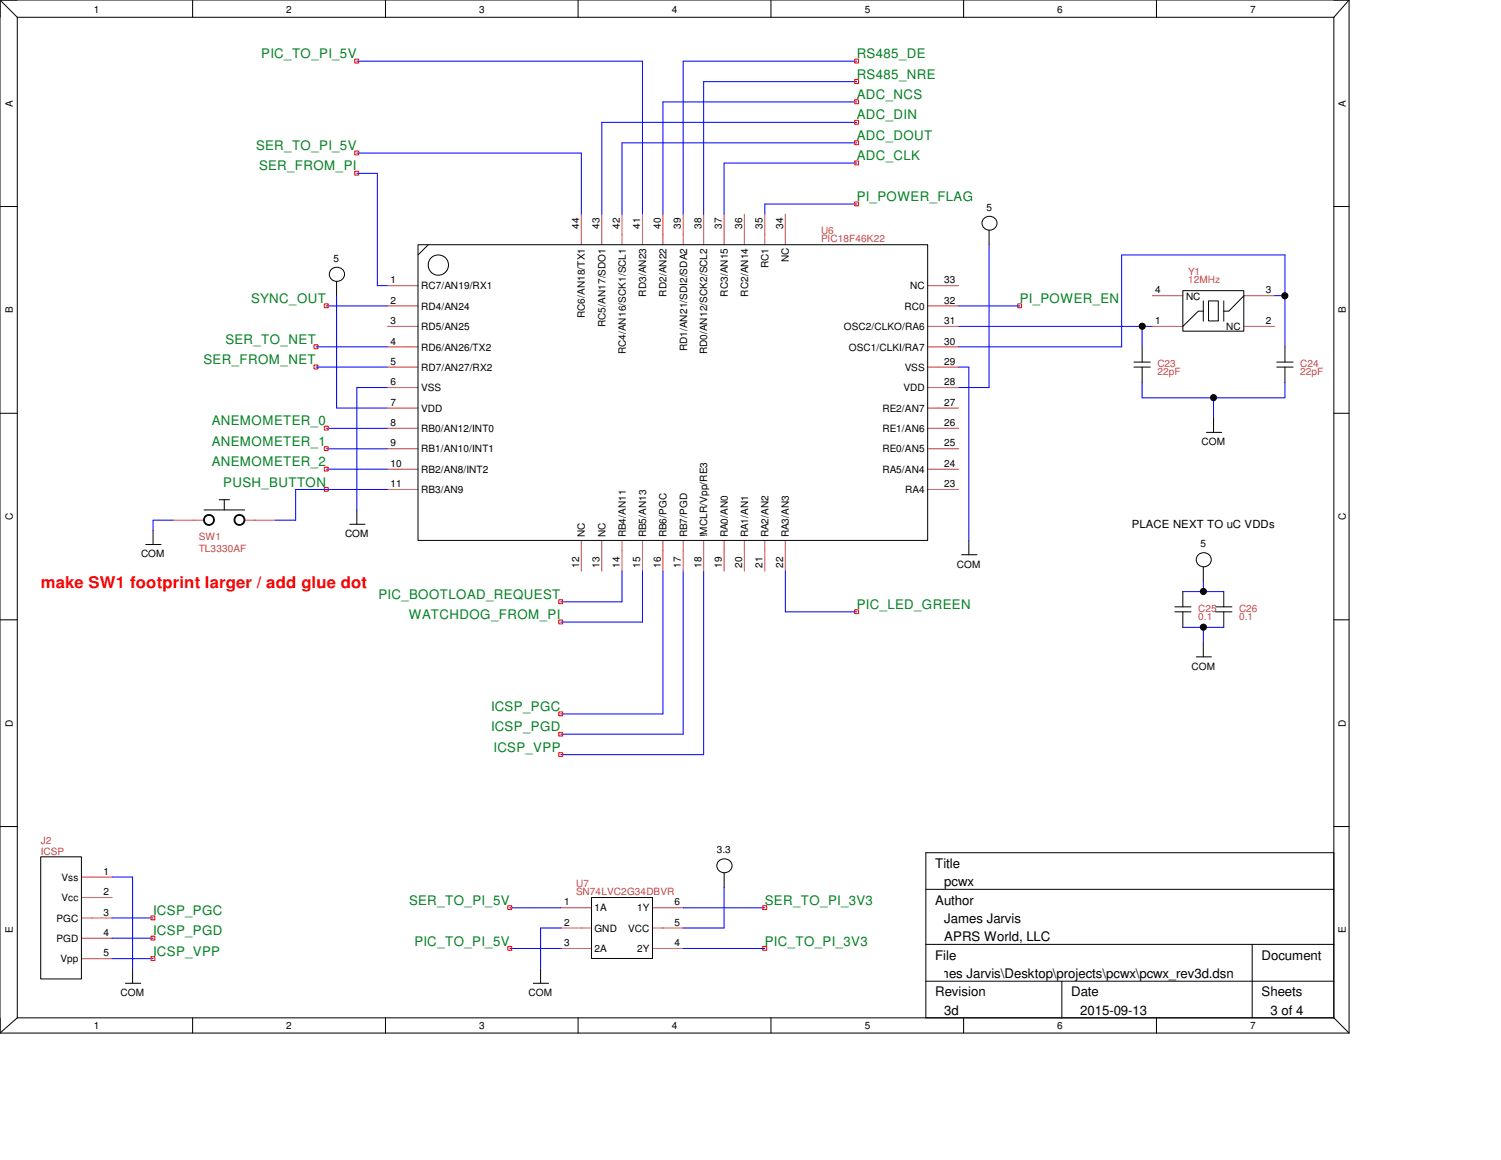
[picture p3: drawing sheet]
<svg xmlns="http://www.w3.org/2000/svg" width="279mm" height="216mm" viewBox="0 0 279 216" stroke-linecap="round" stroke-linejoin="round" font-family="sans-serif">
<g fill="none" stroke="#00f" stroke-width=".19">
<path d="M66.4 11.4h53.2v28.5M159.5 19h-36.1v20.9M159.5 11.4h-32.3v28.5M159.5 15.2h-28.5v24.7M66.4 28.5h41.8v11.4M66.4 32.3h3.8v20.9h1.9M159.5 38h-17.1v1.9M159.5 30.4h-24.7v9.5M159.5 26.6h-43.7v13.3M159.5 22.8h-47.5v17.1M60.7 56.9h11.4M62.7 55v20.9h9.4"/>
<path d="M178.4 56.9h11.4M184.1 45.6v26.5h-5.7M237.3 55h1.9M58.8 68.3h13.3M58.8 64.6h13.3M60.7 79.7h11.4M72.1 72.1h-5.7v22.8M178.4 68.3h1.9v32.3M178.4 64.6h30.4v-17.1h30.4v17.1M178.4 60.7h36.1M212.6 60.7v3.9M212.6 71.2v2.8h26.6v-2.8"/>
<path d="M225.9 74v3.8M32.3 96.8h-3.8v1.9M60.7 83.5h11.4M60.7 87.3h11.4M72.1 91.1h-17.1v5.7h-3.7M115.8 106.3v5.7h-11.4M119.6 106.3v9.5h-15.2M123.4 106.3v26.6h-19M127.2 106.3v30.4h-22.8M131 106.3v34.2h-26.6M146.2 106.3v7.6h13.3M220.2 110.1h7.6"/>
<path d="M220.2 116.8h7.6M224 108.2v1.9M224 116.8v2.8M20.9 163.2h3.8v17.1M20.9 178.4h7.6M20.9 174.6h7.6M20.9 170.9h7.6M94.9 169h9.5M94.9 176.5h9.5M104.4 172.7h-3.8v7.6M127.2 169h15.2M127.2 176.5h15.2"/>
<path d="M134.8 165.1v7.6h-7.6"/>
</g>
<g fill="none" stroke="#000" stroke-width=".19">
<path d="M0 0h251.1M0 0v192.3M0 0l3.2 3.2M3.2 3.2h245.1M3.2 3.2v186.2M35.9 0v3.2M71.8 0v3.2M107.6 0v3.2M143.5 0v3.2M179.4 0v3.2M215.3 0v3.2M248.3 3.2v186.2"/>
<path d="M251.1 0v192.3M251.1 0l-2.8 3.2M0 38.4h3.2M248.3 38.4h2.8M62.7 52.4v2.6M77.8 45.6h94.9v55h-94.9zM79.7 45.6l-1.9 1.9M183.1 40.8a1.35 1.35 0 0 1 2-.2 1.35 1.35 0 0 1-.1 2 1.35 1.35 0 0 1-1.7-.1 1.35 1.35 0 0 1-.2-1.7zM184.1 42.9v2.7M220.2 54.1h11.3v7.5h-11.3zM224 57.9h-.9l-2.9 2.8M224 56v3.8"/>
<path d="M225 56h1.8v3.7h-1.8zM227.8 56v3.8M231.6 55l-2.9 2.9h-.9M0 76.9h3.2M211.1 68.3h3M211.1 67.4h3M212.6 64.6v2.8M212.6 68.3v2.9M225.9 77.8v2.7M237.7 68.3h3M237.7 67.4h3M239.2 64.6v2.8"/>
<path d="M239.2 68.3v2.9M248.3 76.9h2.8M28.5 98.7v2.6M38 94.9h7.6M40.8 93h1.9M41.7 93v1.9M65.1 97.6h2.8M66.4 94.9v2.7M224.6 80.5h2.8M0 115.4h3.2M27.1 101.3h2.9M179 103.3h2.9"/>
<path d="M180.3 100.6v2.7M218.7 113.9h3M218.7 112.9h3M220.2 110.1v2.8M220.2 113.9v2.9M224 105.5v2.7M224 119.6v2.7M226.3 113.9h3M226.3 112.9h3M227.8 110.1v2.8M227.8 113.9v2.9M248.3 115.4h2.8"/>
<path d="M222.7 122.3h2.8M0 153.8h3.2M7.6 159.5h7.6v22.7h-7.6zM248.3 158.7h-76v30.7M248.3 153.8h2.8M110.1 167h11.4v11.4h-11.4zM133.7 160.4a1.38 1.38 0 0 1 1.9-.4 1.38 1.38 0 0 1 .4 1.9 1.38 1.38 0 0 1-1.9 .4 1.38 1.38 0 0 1-.4-1.9zM134.8 162.5v2.6M172.3 165.5h76M172.3 175.8h76M233.1 175.8v13.6M0 192.3h251.1"/>
<path d="M3.2 189.4h245.1M3.2 189.4l-3.2 2.9M23.4 183h2.8M24.7 180.3v2.7M35.9 189.4v2.9M71.8 189.4v2.9M99.3 183h2.8M100.6 180.3v2.7M107.6 189.4v2.9M143.5 189.4v2.9M172.3 182.6h76M179.4 189.4v2.9"/>
<path d="M197.7 182.6v6.8M215.3 189.4v2.9M248.3 189.4l2.8 2.9"/>
<circle cx="62.8" cy="51.1" r="1.37"/>
<circle cx="81.6" cy="49.3" r="1.89"/>
<circle cx="239.2" cy="55" r=".57"/>
<circle cx="212.6" cy="60.7" r=".57"/>
<circle cx="225.9" cy="74" r=".56"/>
<circle cx="224" cy="110.1" r=".57"/>
<circle cx="224" cy="116.7" r=".57"/>
<circle cx="224.1" cy="104.2" r="1.36"/>
</g>
<g fill="none" stroke="#c04040" stroke-width=".19">
<path d="M108.2 39.9v5.7M112 39.9v5.7M115.8 39.9v5.7M119.6 39.9v5.7M123.4 39.9v5.7M127.2 39.9v5.7M131 39.9v5.7M134.8 39.9v5.7M138.6 39.9v5.7M142.4 39.9v5.7M146.2 39.9v5.7M72.1 53.2h5.7"/>
<path d="M72.1 56.9h5.7M172.7 53.2h5.7M172.7 56.9h5.7M214.5 55h5.7M231.6 55h5.7M72.1 60.7h5.7M72.1 64.6h5.7M72.1 68.3h5.7M72.1 72.1h5.7M72.1 75.9h5.7M72.1 79.7h5.7M172.7 60.7h5.7"/>
<path d="M172.7 64.6h5.7M172.7 68.3h5.7M172.7 72.1h5.7M172.7 75.9h5.7M172.7 79.7h5.7M214.5 60.7h5.7M231.6 60.7h5.7M32.3 96.8h5.7M45.6 96.8h5.7M72.1 83.5h5.7M72.1 87.3h5.7M72.1 91.1h5.7"/>
<path d="M172.7 83.5h5.7M172.7 87.3h5.7M172.7 91.1h5.7M108.2 100.6v5.7M112 100.6v5.7M115.8 100.6v5.7M119.6 100.6v5.7M123.4 100.6v5.7M127.2 100.6v5.7M131 100.6v5.7M134.8 100.6v5.7M138.6 100.6v5.7"/>
<path d="M142.4 100.6v5.7M146.2 100.6v5.7M15.2 163.2h5.7M15.2 167h5.7M15.2 170.9h5.7M15.2 174.6h5.7M15.2 178.4h5.7M104.4 169h5.7M104.4 172.7h5.7M104.4 176.5h5.7M121.5 169h5.7M121.5 172.7h5.7"/>
<path d="M121.5 176.5h5.7"/>
</g>
<g fill="none" stroke="#f00" stroke-width=".19">
<path d="M66 11h.8v.7h-.8zM159.1 14.8h.7v.7h-.7zM159.1 11h.7v.7h-.7zM159.1 18.6h.7v.7h-.7zM66 28.1h.8v.7h-.8zM66 31.9h.8v.7h-.8zM159.1 37.6h.7v.7h-.7zM159.1 30h.7v.7h-.7zM159.1 26.2h.7v.7h-.7zM159.1 22.4h.7v.7h-.7zM60.4 56.6h.7v.7h-.7zM189.4 56.6h.8v.7h-.8z"/>
<path d="M58.5 67.9h.7v.8h-.7zM58.5 64.2h.7v.7h-.7zM60.4 79.3h.7v.8h-.7zM60.4 83.1h.7v.8h-.7zM60.4 87h.7v.7h-.7zM60.4 90.7h.7v.7h-.7zM104 115.4h.7v.7h-.7zM104 111.6h.7v.8h-.7zM159.1 113.5h.7v.7h-.7zM104 132.5h.7v.7h-.7zM104 136.3h.7v.7h-.7zM104 140.1h.7v.7h-.7z"/>
<path d="M28.1 174.2h.7v.8h-.7zM28.1 170.5h.7v.7h-.7zM28.1 178.1h.7v.7h-.7zM94.5 168.6h.7v.7h-.7zM94.5 176.1h.7v.8h-.7zM142 168.6h.7v.7h-.7zM142 176.1h.7v.8h-.7z"/>
</g>
<g fill="none" stroke="#000" stroke-width=".34">
<circle cx="38.9" cy="96.8" r=".94"/>
<circle cx="44.6" cy="96.8" r=".94"/>
</g>
<g fill="#000">
<circle cx="239.2" cy="55" r=".57"/>
<circle cx="212.6" cy="60.7" r=".57"/>
<circle cx="225.9" cy="74" r=".56"/>
<circle cx="224" cy="110.1" r=".57"/>
<circle cx="224" cy="116.7" r=".57"/>
</g>
<text font-size="3" fill="#f00" x="7.6" y="109.4">make SW1 footprint larger / add glue dot</text>
<g font-size="2.5" fill="#008020">
<text x="48.6" y="10.8">PIC_TO_PI_5V</text>
<text x="159.5" y="10.8">RS485_DE</text>
<text x="159.5" y="14.6">RS485_NRE</text>
<text x="159.5" y="22.2">ADC_DIN</text>
<text x="159.5" y="18.4">ADC_NCS</text>
<text x="47.7" y="27.9">SER_TO_PI_5V</text>
<text x="159.5" y="29.8">ADC_CLK</text>
<text x="159.5" y="26">ADC_DOUT</text>
<text x="48.2" y="31.7">SER_FROM_PI</text>
<text x="159.5" y="37.4">PI_POWER_FLAG</text>
<text x="46.7" y="56.4">SYNC_OUT</text>
<text x="189.8" y="56.4">PI_POWER_EN</text>
<text x="42" y="64">SER_TO_NET</text>
<text x="37.9" y="67.8">SER_FROM_NET</text>
<text x="39.4" y="79.2">ANEMOMETER_0</text>
<text x="39.4" y="83">ANEMOMETER_1</text>
<text x="39.4" y="86.8">ANEMOMETER_2</text>
<text x="41.6" y="90.6">PUSH_BUTTON</text>
<text x="70.4" y="111.5">PIC_BOOTLOAD_REQUEST</text>
<text x="159.5" y="113.3">PIC_LED_GREEN</text>
<text x="76.1" y="115.2">WATCHDOG_FROM_PI</text>
<text x="91.4" y="132.3">ICSP_PGC</text>
<text x="91.4" y="136.1">ICSP_PGD</text>
<text x="91.9" y="139.9">ICSP_VPP</text>
<text x="28.5" y="170.3">ICSP_PGC</text>
<text x="76.2" y="168.4">SER_TO_PI_5V</text>
<text x="142.4" y="168.4">SER_TO_PI_3V3</text>
<text x="28.5" y="174.1">ICSP_PGD</text>
<text x="28.5" y="177.9">ICSP_VPP</text>
<text x="77.1" y="176">PIC_TO_PI_5V</text>
<text x="142.4" y="176">PIC_TO_PI_3V3</text>
</g>
<g font-size="2.5">
<text x="174.1" y="161.5">Title</text>
<text x="175.8" y="165">pcwx</text>
<text x="174.1" y="168.4">Author</text>
<text x="175.8" y="171.8">James Jarvis</text>
<text x="174.1" y="178.6">File</text>
<text x="175.8" y="175.2">APRS World, LLC</text>
<text x="234.8" y="178.6">Document</text>
<text x="161.8" y="182.1">C:\Users\James Jarvis\Desktop\projects\pcwx\pcwx_rev3d.dsn</text>
<text x="174.1" y="185.5">Revision</text>
<text x="199.4" y="185.5">Date</text>
<text x="234.8" y="185.5">Sheets</text>
<text x="175.8" y="188.9">3d</text>
<text x="201.1" y="188.9">2015-09-13</text>
<text x="236.5" y="188.9">3 of 4</text>
</g>
<text font-size="2.1" x="210.7" y="98.3">PLACE NEXT TO uC VDDs</text>
<g font-size="1.9">
<text x="17.4" y="2.4">1</text>
<text x="53.3" y="2.4">2</text>
<text x="89.2" y="2.4">3</text>
<text x="125.1" y="2.4">4</text>
<text x="161" y="2.4">5</text>
<text x="196.8" y="2.4">6</text>
<text x="232.7" y="2.4">7</text>
<text x="2.4" y="19.9" transform="rotate(-90 2.4 19.9)">A</text>
<text x="250.5" y="19.9" transform="rotate(-90 250.5 19.9)">A</text>
<text x="183.6" y="39.2">5</text>
<text x="107.8" y="42.5" transform="rotate(-90 107.8 42.5)">44</text>
<text x="111.6" y="42.5" transform="rotate(-90 111.6 42.5)">43</text>
<text x="115.4" y="42.5" transform="rotate(-90 115.4 42.5)">42</text>
<text x="119.2" y="42.5" transform="rotate(-90 119.2 42.5)">41</text>
<text x="123" y="42.5" transform="rotate(-90 123 42.5)">40</text>
<text x="126.7" y="42.5" transform="rotate(-90 126.7 42.5)">39</text>
<text x="130.6" y="42.5" transform="rotate(-90 130.6 42.5)">38</text>
<text x="134.4" y="42.5" transform="rotate(-90 134.4 42.5)">37</text>
<text x="138.1" y="42.5" transform="rotate(-90 138.1 42.5)">36</text>
<text x="141.9" y="42.5" transform="rotate(-90 141.9 42.5)">35</text>
<text x="145.8" y="42.5" transform="rotate(-90 145.8 42.5)">34</text>
<text x="62.1" y="48.7">5</text>
<text x="72.7" y="52.7">1</text>
<text x="78.4" y="53.8">RC7/AN19/RX1</text>
<text x="143" y="49.9" transform="rotate(-90 143 49.9)">RC1</text>
<text x="146.9" y="48.9" transform="rotate(-90 146.9 48.9)">NC</text>
<text x="169.4" y="53.8">NC</text>
<text x="175.7" y="52.7">33</text>
<text x="2.4" y="58.3" transform="rotate(-90 2.4 58.3)">B</text>
<text x="72.7" y="56.5">2</text>
<text x="78.4" y="57.7">RD4/AN24</text>
<text x="108.9" y="59.2" transform="rotate(-90 108.9 59.2)">RC6/AN18/TX1</text>
<text x="120.3" y="55.2" transform="rotate(-90 120.3 55.2)">RD3/AN23</text>
<text x="124.1" y="55.2" transform="rotate(-90 124.1 55.2)">RD2/AN22</text>
<text x="135.5" y="55.2" transform="rotate(-90 135.5 55.2)">RC3/AN15</text>
<text x="139.3" y="55.2" transform="rotate(-90 139.3 55.2)">RC2/AN14</text>
<text x="168.4" y="57.7">RC0</text>
<text x="175.7" y="56.5">32</text>
<text x="215.1" y="54.6">4</text>
<text x="220.8" y="55.8">NC</text>
<text x="235.6" y="54.6">3</text>
<text x="250.5" y="58.3" transform="rotate(-90 250.5 58.3)">B</text>
<text x="72.7" y="60.3">3</text>
<text x="72.7" y="64.1">4</text>
<text x="78.4" y="61.4">RD5/AN25</text>
<text x="78.4" y="65.2">RD6/AN26/TX2</text>
<text x="112.7" y="60.9" transform="rotate(-90 112.7 60.9)">RC5/AN17/SDO1</text>
<text x="116.5" y="66" transform="rotate(-90 116.5 66)">RC4/AN16/SCK1/SCL1</text>
<text x="127.9" y="65.4" transform="rotate(-90 127.9 65.4)">RD1/AN21/SDI2/SDA2</text>
<text x="131.7" y="66" transform="rotate(-90 131.7 66)">RD0/AN12/SCK2/SCL2</text>
<text x="157.1" y="61.4">OSC2/CLKO/RA6</text>
<text x="158" y="65.2">OSC1/CLKI/RA7</text>
<text x="175.7" y="64.1">30</text>
<text x="175.7" y="60.3">31</text>
<text x="215.1" y="60.3">1</text>
<text x="228.3" y="61.4">NC</text>
<text x="235.6" y="60.3">2</text>
<text x="72.7" y="67.9">5</text>
<text x="72.7" y="71.7">6</text>
<text x="78.4" y="69">RD7/AN27/RX2</text>
<text x="168.4" y="69">VSS</text>
<text x="175.7" y="67.9">29</text>
<text x="175.7" y="71.7">28</text>
<text x="72.7" y="75.5">7</text>
<text x="78.4" y="72.8">VSS</text>
<text x="78.4" y="76.6">VDD</text>
<text x="164.3" y="76.6">RE2/AN7</text>
<text x="168.2" y="72.8">VDD</text>
<text x="175.7" y="75.5">27</text>
<text x="72.7" y="79.3">8</text>
<text x="72.7" y="83.1">9</text>
<text x="78.4" y="80.4">RB0/AN12/INT0</text>
<text x="164.3" y="80.4">RE1/AN6</text>
<text x="175.7" y="83.1">25</text>
<text x="175.7" y="79.3">26</text>
<text x="223.6" y="82.9">COM</text>
<text x="72.7" y="86.9">10</text>
<text x="78.4" y="84.2">RB1/AN10/INT1</text>
<text x="78.4" y="88">RB2/AN8/INT2</text>
<text x="164.3" y="88">RA5/AN4</text>
<text x="164.3" y="84.2">RE0/AN5</text>
<text x="175.7" y="86.9">24</text>
<text x="72.7" y="90.7">11</text>
<text x="78.4" y="91.8">RB3/AN9</text>
<text x="168.5" y="91.8">RA4</text>
<text x="175.7" y="90.7">23</text>
<text x="2.4" y="96.8" transform="rotate(-90 2.4 96.8)">C</text>
<text x="64.2" y="99.9">COM</text>
<text x="108.9" y="100" transform="rotate(-90 108.9 100)">NC</text>
<text x="112.7" y="100" transform="rotate(-90 112.7 100)">NC</text>
<text x="116.5" y="100" transform="rotate(-90 116.5 100)">RB4/AN11</text>
<text x="120.3" y="100" transform="rotate(-90 120.3 100)">RB5/AN13</text>
<text x="124.1" y="100" transform="rotate(-90 124.1 100)">RB6/PGC</text>
<text x="127.9" y="100" transform="rotate(-90 127.9 100)">RB7/PGD</text>
<text x="131.7" y="100" transform="rotate(-90 131.7 100)">!MCLR/Vpp/RE3</text>
<text x="135.5" y="100" transform="rotate(-90 135.5 100)">RA0/AN0</text>
<text x="139.3" y="100" transform="rotate(-90 139.3 100)">RA1/AN1</text>
<text x="143" y="100" transform="rotate(-90 143 100)">RA2/AN2</text>
<text x="146.9" y="100" transform="rotate(-90 146.9 100)">RA3/AN3</text>
<text x="223.5" y="101.9">5</text>
<text x="250.5" y="96.8" transform="rotate(-90 250.5 96.8)">C</text>
<text x="26.2" y="103.8">COM</text>
<text x="107.8" y="105.7" transform="rotate(-90 107.8 105.7)">12</text>
<text x="111.6" y="105.7" transform="rotate(-90 111.6 105.7)">13</text>
<text x="115.4" y="105.7" transform="rotate(-90 115.4 105.7)">14</text>
<text x="119.2" y="105.7" transform="rotate(-90 119.2 105.7)">15</text>
<text x="123" y="105.7" transform="rotate(-90 123 105.7)">16</text>
<text x="126.7" y="105.7" transform="rotate(-90 126.7 105.7)">17</text>
<text x="130.6" y="105.7" transform="rotate(-90 130.6 105.7)">18</text>
<text x="134.4" y="105.7" transform="rotate(-90 134.4 105.7)">19</text>
<text x="138.1" y="105.7" transform="rotate(-90 138.1 105.7)">20</text>
<text x="141.9" y="105.7" transform="rotate(-90 141.9 105.7)">21</text>
<text x="145.8" y="105.7" transform="rotate(-90 145.8 105.7)">22</text>
<text x="178.1" y="105.7">COM</text>
<text x="221.8" y="124.6">COM</text>
<text x="2.4" y="135.3" transform="rotate(-90 2.4 135.3)">D</text>
<text x="250.5" y="135.3" transform="rotate(-90 250.5 135.3)">D</text>
<text x="133.4" y="158.8">3.3</text>
<text x="11.5" y="164">Vss</text>
<text x="11.5" y="167.7">Vcc</text>
<text x="19.3" y="162.8">1</text>
<text x="19.3" y="166.6">2</text>
<text x="2.4" y="173.7" transform="rotate(-90 2.4 173.7)">E</text>
<text x="10.5" y="171.5">PGC</text>
<text x="19.3" y="170.4">3</text>
<text x="105" y="168.5">1</text>
<text x="105" y="172.3">2</text>
<text x="110.7" y="169.6">1A</text>
<text x="110.7" y="173.4">GND</text>
<text x="116.9" y="173.4">VCC</text>
<text x="118.6" y="169.6">1Y</text>
<text x="125.6" y="168.5">6</text>
<text x="125.6" y="172.3">5</text>
<text x="250.5" y="173.7" transform="rotate(-90 250.5 173.7)">E</text>
<text x="10.5" y="175.3">PGD</text>
<text x="11.3" y="179.1">Vpp</text>
<text x="19.3" y="174.2">4</text>
<text x="19.3" y="178">5</text>
<text x="105" y="176.1">3</text>
<text x="110.7" y="177.2">2A</text>
<text x="118.6" y="177.2">2Y</text>
<text x="125.6" y="176.1">4</text>
<text x="22.4" y="185.4">COM</text>
<text x="98.4" y="185.4">COM</text>
<text x="17.4" y="191.5">1</text>
<text x="53.3" y="191.5">2</text>
<text x="89.2" y="191.5">3</text>
<text x="125.1" y="191.5">4</text>
<text x="161" y="191.5">5</text>
<text x="196.8" y="191.5">6</text>
<text x="232.7" y="191.5">7</text>
</g>
<g font-size="1.9" fill="#c04040">
<text x="152.8" y="43.6">U6</text>
<text x="152.8" y="45.1">PIC18F46K22</text>
<text x="221.1" y="51.2">Y1</text>
<text x="221.1" y="52.7">12MHz</text>
<text x="215.4" y="68.3">C23</text>
<text x="215.4" y="69.8">22pF</text>
<text x="242" y="68.3">C24</text>
<text x="242" y="69.8">22pF</text>
<text x="37" y="100.5">SW1</text>
<text x="37" y="102.8">TL3330AF</text>
<text x="223.1" y="113.8">C25</text>
<text x="230.6" y="113.8">C26</text>
<text x="223.1" y="115.4">0.1</text>
<text x="230.6" y="115.4">0.1</text>
<text x="7.6" y="157.1">J2</text>
<text x="7.6" y="159">ICSP</text>
<text x="107.2" y="165.1">U7</text>
<text x="107.2" y="166.6">SN74LVC2G34DBVR</text>
</g>
</svg>
